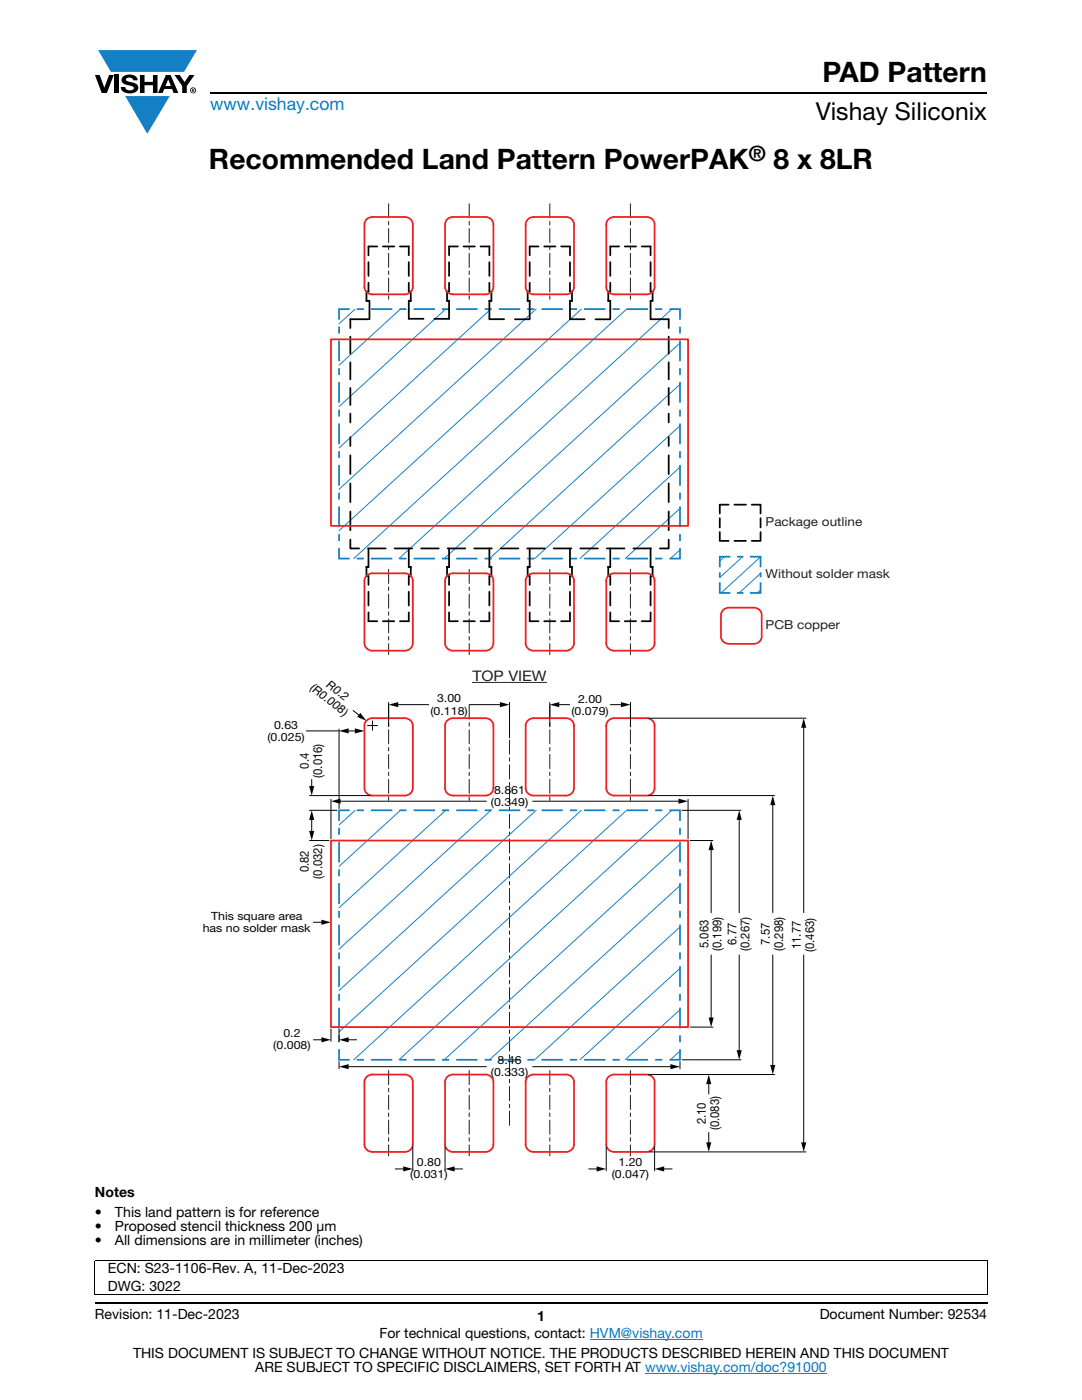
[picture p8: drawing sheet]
<svg xmlns="http://www.w3.org/2000/svg" width="216mm" height="279mm" viewBox="0 0 216 279" stroke-linecap="round" stroke-linejoin="round" font-family="sans-serif">
<g fill="#147fc3">
<path d="M19.6 10h19.7l-2.6 4.3h-1.1h-13.5z"/>
<path d="M25 19.2h8.9l-4.5 7.5z"/>
</g>
<g fill="#000">
<path d="M18.9 15h1l.9 2.5 1-2.5h.9l-1.4 3.6h-1zM22.9 15h.9v3.6h-.9zM24.6 15.3a2.1 2.1 0 0 1 2.8 .3l.1 .4h-.9a.79 .79 0 0 0-.7-.5 .79 .79 0 0 0-.8 .4l.3 .3 1 .2a1.08 1.08 0 0 1 1.2 1.1 1.08 1.08 0 0 1-1.1 1.1 1.73 1.73 0 0 1-2.4-1.2h.9a.96 .96 0 0 0 .8 .6 .96 .96 0 0 0 .9-.4 1.31 1.31 0 0 0-1.2-.6 1.03 1.03 0 0 1-1.1-.6 1.03 1.03 0 0 1 .2-1.1zM27.9 15h.9v1.3h1.7v-1.3h.9v3.6h-.9v-1.6h-1.7v1.6h-.9zM34.8 15h1.1l.9 1.4 1-1.4h1l-1.5 2.2v1.4h-.9v-1.4z"/>
<path d="M33.6 15.8l.5 1.4h-1.1zM33.1 15l-1.6 3.6h1l.3-.8h1.5l.3 .8h1l-1.6-3.6z"/>
<path d="M38.4 17.8h.2v.2h-.2zM38.3 17.7v.7h.1v-.3l.4 .3-.2-.3 .2-.2-.1-.2z"/>
<path d="M38.1 18a.46 .46 0 0 1 .9 0 .46 .46 0 0 1-.9 0zM37.9 18a.6 .6 0 0 0 1.2 0 .6 .6 0 0 0-1.2 0z"/>
</g>
<path d="M42 18.6h155M18.9 260h178.1" fill="none" stroke="#000" stroke-width=".36"/>
<path d="M117.7 267.3h22.5M128.7 274h36.3" fill="none" stroke="#007ec4" stroke-width=".2"/>
<path d="M18.9 251.5h178.1M18.9 258.4h178.1M18.9 251.6v6.7M197 251.6v6.7" fill="none" stroke="#000" stroke-width=".2"/>
<g fill="none" stroke="#231f20" stroke-width=".2" stroke-dasharray="2.8 .7 .7 .7">
<path d="M77.5 40.7v19.6M93.6 40.7v19.6M109.7 40.7v19.6M125.8 40.7v19.6M77.5 113.6v17.1M93.6 113.6v17.1M109.7 113.6v17.1M125.8 113.6v17.1M77.5 140.7v19.7M93.6 140.7v19.7M101.7 147.7v77M109.7 140.7v19.7"/>
<path d="M125.8 140.7v19.7M77.5 213.7v17M93.6 213.7v17M109.7 213.7v17M125.8 213.7v17"/>
</g>
<g fill="none" stroke="#147fc3" stroke-width=".2">
<path d="M70.9 61.7l-3.2 2.9M79.9 61.7l-12.2 11.2M88.9 61.7l-21.2 19.4M97.9 61.7l-30.2 27.7M107 61.7l-39.3 35.9M116 61.7l-48.3 44.2M125 61.7l-54.4 49.8M134.1 61.7l-54.5 49.8M135.7 68.5l-47.1 43M135.7 76.7l-38 34.8M135.7 85l-29 26.5M135.7 93.2l-20 18.3"/>
<path d="M135.7 101.5l-11 10M135.7 109.7l-1.9 1.8M144.6 111.1l-1 .9M148.2 111.1l-4.6 4.2M151.8 117.7l-.7 .6M151.8 114.4l-4.3 3.9M151.8 111.1l-7.9 7.2M70.9 161.7l-3.2 3M79.9 161.7l-12.2 11.2M88.9 161.7l-21.2 19.5M97.9 161.7l-30.2 27.7M107 161.7l-39.3 36"/>
<path d="M116 161.7l-48.3 44.2M125 161.7l-54.4 49.8M134.1 161.7l-54.5 49.8M135.7 168.5l-47.1 43M135.7 176.7l-38 34.8M135.7 185l-29 26.5M135.7 193.2l-20 18.3M135.7 201.5l-11 10M135.7 209.8l-1.9 1.7"/>
</g>
<path d="M69.8 61.7h-2.1v2.1M133.6 61.7h2.1v2.1M67.7 109.4v2.1h2.1M135.7 109.4v2.1h-2.1M143.6 116.2v2.1h2.1M145.7 111.1h-2.1v2.1M149.6 111.1h2.2v2.1M151.8 116.2v2.1h-2.2M69.8 161.7h-2.1v2.1M133.6 161.7h2.1v2.1M67.7 209.4v2.1h2.1M135.7 209.4v2.1h-2.1" fill="none" stroke="#147fc3" stroke-width=".35"/>
<path d="M67.7 65.2v2.1M132.1 61.7h-2.1M71.2 111.5h2.1M135.7 108v-2.1M67.7 165.2v2.1M132.1 161.7h-2.1M71.2 211.5h2.1M135.7 208v-2.1" fill="none" stroke="#147fc3" stroke-width=".35" stroke-dasharray="1.4 1.4" stroke-linecap="butt"/>
<path d="M129.3 61.7h-58.8M74 111.5h58.9M129.3 161.7h-58.8M74 211.5h58.9" fill="none" stroke="#147fc3" stroke-width=".35" stroke-dasharray="4.3 1.4 1.4 1.4" stroke-linecap="butt"/>
<path d="M67.7 67.9v40.8M135.7 105.2v-40.7M67.7 168v40.7M135.7 205.2v-40.7" fill="none" stroke="#147fc3" stroke-width=".35" stroke-dasharray="4.1 1.4 1.4 1.4" stroke-linecap="butt"/>
<path d="M143.6 114.2v1.5M151.8 115.2v-1.5" fill="none" stroke="#147fc3" stroke-width=".35" stroke-dasharray="1 1" stroke-linecap="butt"/>
<path d="M147 118.3h2M148.3 111.1h-1.9" fill="none" stroke="#147fc3" stroke-width=".35" stroke-dasharray="1.3 1.3" stroke-linecap="butt"/>
<g fill="none" stroke="#040503" stroke-width=".35">
<path d="M73.5 56.4v1.8M75.3 49.2h-1.8v1.7M79.8 49.2h1.8v1.7M81.6 56.4v1.8M89.6 56.4v1.8M91.4 49.2h-1.8v1.7M95.9 49.2h1.7v1.7M97.6 56.4v1.8M105.7 56.4v1.8M107.5 49.2h-1.8v1.7M112 49.2h1.7v1.7M113.7 56.4v1.8"/>
<path d="M121.8 56.4v1.8M123.5 49.2h-1.7v1.7M128 49.2h1.8v1.7M129.8 56.4v1.8M71.7 63.7h-1.8v1.8M71.8 63.7h1.7M73.7 60v1.8M73.7 61.9v1.8M81.6 60v1.8M81.6 61.9v1.7h2.9M86.7 63.6h2.9M89.6 60v1.8"/>
<path d="M89.6 61.9v1.7M97.6 60v1.8M97.6 61.9v1.7M97.7 63.7h2.9M102.7 63.7h3M105.7 60v1.8M105.7 61.9v1.7M113.7 63.7h3M113.7 60.1v1.7M113.7 61.9v1.8M118.8 63.7h3M121.8 60v1.8"/>
<path d="M121.8 61.9v1.7M129.8 61.9v1.8h1.8M129.8 60v1.8M131.7 63.7h1.7v1.8M69.9 82.5v1.8M69.9 87.2v1.8M133.4 82.5v1.8M133.4 87.2v1.8M69.9 107.7v1.8h1.8M73.5 109.5v1.7M73.5 111.4v1.7M73.5 115v1.7"/>
<path d="M81.6 109.5v1.7M81.6 111.4v1.7M81.6 115v1.7M89.6 109.5v1.7M89.6 111.4v1.7M89.6 115v1.7M97.6 109.5v1.7M97.6 111.4v1.7M97.6 115v1.7M105.7 109.5v1.7M105.7 111.4v1.7M105.7 115v1.7"/>
<path d="M113.7 109.5v1.7M113.7 111.4v1.7M113.7 115v1.7M121.8 109.5v1.7M121.8 111.4v1.7M121.8 115v1.7M129.8 109.5v1.7M129.8 111.4v1.7M129.8 115v1.7M133.4 107.7v1.8h-1.7M143.6 106.2v1.7h1.8M145.4 100.7h-1.8v1.8"/>
<path d="M150 100.7h1.8v1.8M151.8 106.2v1.7h-1.8M73.5 122.2v1.8h1.8M81.6 122.2v1.8h-1.8M89.6 122.2v1.8h1.8M97.6 122.2v1.8h-1.7M105.7 122.2v1.8h1.8M113.7 122.2v1.8h-1.7M121.8 122.2v1.8h1.7M129.8 122.2v1.8h-1.8"/>
</g>
<path d="M69.9 67.2v14.5M133.4 80.8v-14.5" fill="none" stroke="#040503" stroke-width=".35" stroke-dasharray="3.4 1.7"/>
<path d="M69.9 90.9v15.9M133.4 105.8v-15.9" fill="none" stroke="#040503" stroke-width=".35" stroke-dasharray="3.7 1.9"/>
<path d="M73.4 109.5h57.4" fill="none" stroke="#040503" stroke-width=".35" stroke-dasharray="3.5 1.8"/>
<g fill="none" stroke="#040503" stroke-width=".35" stroke-dasharray=".4 .4">
<path d="M73.5 58.2h-.4M82 58.2h-.4M89.6 58.2h-.4M98.1 58.2h-.5M105.7 58.2h-.4M114.1 58.2h-.4M121.8 58.2h-.4M130.2 58.2h-.4M73.1 60h.4M73.5 60h-.4M81.6 60h.4M89.2 60h.4"/>
<path d="M89.6 60h-.4M97.6 60h.5M105.3 60h.4M105.7 60h-.4M113.7 60h.4M121.4 60h.4M121.8 60h-.4M129.8 60h.4M73.1 115h.4M73.5 113.1h-.4M81.6 115h.4M81.6 113.1h.4"/>
<path d="M82 113.1h-.4M89.2 115h.4M89.6 113.1h-.4M97.6 115h.5M97.6 113.1h.5M98.1 113.1h-.5M105.3 115h.4M105.7 113.1h-.4M113.7 115h.4M113.7 113.1h.4M114.1 113.1h-.4M121.4 115h.4"/>
<path d="M121.8 113.1h-.4M129.8 115h.4M129.8 113.1h.4M130.2 113.1h-.4"/>
</g>
<g fill="none" stroke="#040503" stroke-width=".35" stroke-dasharray="1.8 1.8">
<path d="M73.1 60v-1.8M82 60v-1.8M89.2 60v-1.8M98.1 60v-1.8M105.3 60v-1.8M114.1 60v-1.8M121.4 60v-1.8M130.2 60v-1.8M73.1 113.1v1.9M82 113.1v1.9M89.2 113.1v1.9M98.1 113.1v1.9"/>
<path d="M105.3 113.1v1.9M114.1 113.1v1.9M121.4 113.1v1.9M130.2 113.1v1.9"/>
</g>
<g fill="none" stroke="#040503" stroke-width=".35" stroke-dasharray="2.7 1.4">
<path d="M73.5 52.3v3.4M81.6 52.3v3.4M89.6 52.3v3.4M97.6 52.3v3.4M105.7 52.3v3.4M113.7 52.3v3.4M121.8 52.3v3.4M129.8 52.3v3.4M73.5 118.1v3.4M81.6 118.1v3.4M89.6 118.1v3.4M97.6 118.1v3.4"/>
<path d="M105.7 118.1v3.4M113.7 118.1v3.4M121.8 118.1v3.4M129.8 118.1v3.4"/>
</g>
<path d="M78.7 49.2h-2.8M94.8 49.2h-2.9M110.8 49.2h-2.8M126.9 49.2h-2.8M76.4 124h2.8M92.5 124h2.8M108.6 124h2.8M124.7 124h2.8" fill="none" stroke="#040503" stroke-width=".35" stroke-dasharray="2.3 1.1"/>
<path d="M146.5 100.7h2.9M148.8 107.9h-2.8" fill="none" stroke="#040503" stroke-width=".35" stroke-dasharray="2.3 1.2"/>
<path d="M143.6 105.3v-2.4M151.8 103.4v2.3" fill="none" stroke="#040503" stroke-width=".35" stroke-dasharray="1.8 .9"/>
<g fill="none" stroke="#ee1f23" stroke-width=".35">
<path d="M73 43.9l.8-.5 .5-.1h6.5a1.56 1.56 0 0 1 1.6 1.5v12.5a1.53 1.53 0 0 1-1.6 1.4h-6.5a1.56 1.56 0 0 1-1.6-1.4v-12.5zM89.1 43.9l.8-.5 .5-.1h6.4a1.56 1.56 0 0 1 1.7 1.5v12.5a1.53 1.53 0 0 1-1.7 1.4h-6.4a1.56 1.56 0 0 1-1.6-1.4v-12.5zM105.2 43.9l.8-.5 .5-.1h6.4a1.56 1.56 0 0 1 1.6 1.5v12.5a1.53 1.53 0 0 1-1.6 1.4h-6.4a1.56 1.56 0 0 1-1.6-1.4v-12.5zM121.3 43.9l.8-.5 .5-.1h6.4a1.56 1.56 0 0 1 1.6 1.5v12.5a1.53 1.53 0 0 1-1.6 1.4h-6.4a1.56 1.56 0 0 1-1.6-1.4v-12.5zM66 67.7h71.3v37.3h-71.3zM73 115l.8-.5 .5-.1h6.5a1.56 1.56 0 0 1 1.6 1.5v12.5a1.53 1.53 0 0 1-1.6 1.5h-6.5a1.56 1.56 0 0 1-1.6-1.5v-12.5zM89.1 115l.8-.5 .5-.1h6.4a1.56 1.56 0 0 1 1.7 1.5v12.5a1.53 1.53 0 0 1-1.7 1.5h-6.4a1.56 1.56 0 0 1-1.6-1.5v-12.5zM105.2 115l.8-.5 .5-.1h6.4a1.56 1.56 0 0 1 1.6 1.5v12.5a1.53 1.53 0 0 1-1.6 1.5h-6.4a1.56 1.56 0 0 1-1.6-1.5v-12.5zM121.3 115l.8-.5 .5-.1h6.4a1.56 1.56 0 0 1 1.6 1.5v12.5a1.53 1.53 0 0 1-1.6 1.5h-6.4a1.56 1.56 0 0 1-1.6-1.5v-12.5zM144.2 121.9l.8-.6h.5h4.9a1.56 1.56 0 0 1 1.6 1.4v4.3a1.53 1.53 0 0 1-1.6 1.5h-4.9a1.56 1.56 0 0 1-1.6-1.5v-4.3zM73 143.9l.8-.5 .5-.1h6.5a1.56 1.56 0 0 1 1.6 1.5v12.5a1.53 1.53 0 0 1-1.6 1.5h-6.5a1.56 1.56 0 0 1-1.6-1.5v-12.5zM89.1 143.9l.8-.5 .5-.1h6.4a1.56 1.56 0 0 1 1.7 1.5v12.5a1.53 1.53 0 0 1-1.7 1.5h-6.4a1.56 1.56 0 0 1-1.6-1.5v-12.5z"/>
<path d="M105.2 143.9l.8-.5 .5-.1h6.4a1.56 1.56 0 0 1 1.6 1.5v12.5a1.53 1.53 0 0 1-1.6 1.5h-6.4a1.56 1.56 0 0 1-1.6-1.5v-12.5zM121.3 143.9l.8-.5 .5-.1h6.4a1.56 1.56 0 0 1 1.6 1.5v12.5a1.53 1.53 0 0 1-1.6 1.5h-6.4a1.56 1.56 0 0 1-1.6-1.5v-12.5zM66 167.7h71.3v37.3h-71.3zM73 215l.8-.5 .5-.1h6.5a1.56 1.56 0 0 1 1.6 1.5v12.5a1.53 1.53 0 0 1-1.6 1.5h-6.5a1.56 1.56 0 0 1-1.6-1.5v-12.5zM89.1 215l.8-.5 .5-.1h6.4a1.56 1.56 0 0 1 1.7 1.5v12.5a1.53 1.53 0 0 1-1.7 1.5h-6.4a1.56 1.56 0 0 1-1.6-1.5v-12.5zM105.2 215l.8-.5 .5-.1h6.4a1.56 1.56 0 0 1 1.6 1.5v12.5a1.53 1.53 0 0 1-1.6 1.5h-6.4a1.56 1.56 0 0 1-1.6-1.5v-12.5zM121.3 215l.8-.5 .5-.1h6.4a1.56 1.56 0 0 1 1.6 1.5v12.5a1.53 1.53 0 0 1-1.6 1.5h-6.4a1.56 1.56 0 0 1-1.6-1.5v-12.5z"/>
</g>
<path d="M141.4 216v2.3" fill="none" stroke="#040503" stroke-width=".2" stroke-dasharray="6.4 3.2"/>
<path d="M141.4 214.4l.5 2h-1z" fill="#040503"/>
<path d="M141.4 228.3v-2.3" fill="none" stroke="#040503" stroke-width=".2" stroke-dasharray="6.4 3.2"/>
<path d="M140.9 228h1l-.5 1.9z" fill="#040503"/>
<path d="M121 228.9v4.8M130.6 228.9v4.8M132.2 233.3h1.9" fill="none" stroke="#040503" stroke-width=".2" stroke-dasharray="6.4 3.2"/>
<path d="M130.6 233.3l1.9-.5v1z" fill="#040503"/>
<path d="M119.4 233.3h-1.9" fill="none" stroke="#040503" stroke-width=".2" stroke-dasharray="6.4 3.2"/>
<path d="M119.1 232.8l1.9 .5-1.9 .5z" fill="#040503"/>
<path d="M82.4 228.9v4.8M88.8 228.9v4.8" fill="none" stroke="#040503" stroke-width=".2" stroke-dasharray="6.4 3.2"/>
<path d="M109.7 140.2v4.8M111.2 140.6h2.5M125.8 140.2v4.8" fill="none" stroke="#040503" stroke-width=".2"/>
<path d="M109.7 140.6l1.9-.5v1z" fill="#040503"/>
<path d="M121.8 140.6h2.4" fill="none" stroke="#040503" stroke-width=".2"/>
<path d="M123.9 140.1l1.9 .5-1.9 .5z" fill="#040503"/>
<path d="M77.5 140.2v4.8M79.1 140.6h6.4M101.7 140.2v7" fill="none" stroke="#040503" stroke-width=".2"/>
<path d="M77.5 140.6l2-.5v1z" fill="#040503"/>
<path d="M93.7 140.6h6.4" fill="none" stroke="#040503" stroke-width=".2"/>
<path d="M99.8 140.1l1.9 .5-1.9 .5z" fill="#040503"/>
<path d="M62.5 184.1h2" fill="none" stroke="#040503" stroke-width=".2"/>
<path d="M64.1 183.5l1.9 .6-1.9 .5z" fill="#040503"/>
<path d="M61.8 158.8h12.1M73.3 144.8h2M74.3 143.9v1.8M67.7 211.9v1.4M69.2 212.9h27.9M135.7 211.9v1.4" fill="none" stroke="#040503" stroke-width=".2"/>
<path d="M67.7 212.9l1.9-.5v1z" fill="#040503"/>
<path d="M106.3 212.9h27.8" fill="none" stroke="#040503" stroke-width=".2"/>
<path d="M133.8 212.4l1.9 .5-1.9 .5z" fill="#040503"/>
<path d="M66 159.5v7.9M67.6 159.9h29.5M137.3 159.5v7.9" fill="none" stroke="#040503" stroke-width=".2"/>
<path d="M66 159.9l2-.5v1z" fill="#040503"/>
<path d="M106.3 159.9h29.4" fill="none" stroke="#040503" stroke-width=".2"/>
<path d="M135.4 159.4l1.9 .5-1.9 .5z" fill="#040503"/>
<path d="M66 205.3v2.5M67.7 205.3v2.5M69.2 207.5h2" fill="none" stroke="#040503" stroke-width=".2"/>
<path d="M67.7 207.5l1.9-.5v1z" fill="#040503"/>
<path d="M62.5 207.5h2" fill="none" stroke="#040503" stroke-width=".2"/>
<path d="M64.1 207l1.9 .5-1.9 .5z" fill="#040503"/>
<path d="M94.3 136.2h14.8z" fill="none" stroke="#231f20" stroke-width=".2"/>
<path d="M129.4 143.3h31.4M160.4 190.6v37.7M129.5 229.9h31.3" fill="none" stroke="#040503" stroke-width=".2"/>
<path d="M159.9 228h1l-.5 1.9z" fill="#040503"/>
<path d="M160.4 144.9v37.2" fill="none" stroke="#040503" stroke-width=".2"/>
<path d="M160.4 143.3l.5 1.9h-1z" fill="#040503"/>
<path d="M129.4 158.8h25.1M154.2 160.3v21.8M129.3 214.4h25.2" fill="none" stroke="#040503" stroke-width=".2"/>
<path d="M154.2 158.8l.5 1.9h-1z" fill="#040503"/>
<path d="M154.2 190.6v22.3" fill="none" stroke="#040503" stroke-width=".2"/>
<path d="M153.7 212.5h1l-.5 1.9z" fill="#040503"/>
<path d="M136.1 161.7h11.7M147.5 163.3v18.8M136.1 211.5h11.7" fill="none" stroke="#040503" stroke-width=".2"/>
<path d="M147.5 161.7l.5 1.9h-1z" fill="#040503"/>
<path d="M147.5 190.6v19.3" fill="none" stroke="#040503" stroke-width=".2"/>
<path d="M147 209.6h1l-.5 1.9z" fill="#040503"/>
<path d="M137.7 167.7h4.6M141.9 190.6v12.8M137.7 205h4.6" fill="none" stroke="#040503" stroke-width=".2"/>
<path d="M141.4 203.1h1l-.5 1.9z" fill="#040503"/>
<path d="M141.9 169.3v12.8" fill="none" stroke="#040503" stroke-width=".2"/>
<path d="M141.9 167.7l.5 2h-1z" fill="#040503"/>
<path d="M90.4 233.3h1.9" fill="none" stroke="#040503" stroke-width=".2" stroke-dasharray="6.4 3.2"/>
<path d="M88.8 233.3l1.9-.5v1z" fill="#040503"/>
<path d="M80.8 233.3h-1.9" fill="none" stroke="#040503" stroke-width=".2" stroke-dasharray="6.4 3.2"/>
<path d="M80.5 232.8l1.9 .5-1.9 .5z" fill="#040503"/>
<path d="M61.8 161.7h5.5M61.8 167.7h3.8M62.2 163.3v2.9" fill="none" stroke="#040503" stroke-width=".2"/>
<g fill="#040503">
<path d="M62.2 161.7l.5 1.9h-1z"/>
<path d="M61.7 165.8h1l-.5 1.9z"/>
</g>
<path d="M62.2 155.6v1.6" fill="none" stroke="#040503" stroke-width=".2"/>
<path d="M61.7 156.9h1l-.5 1.9z" fill="#040503"/>
<path d="M67.7 145.5v15.8M69.2 145.9h2" fill="none" stroke="#040503" stroke-width=".2"/>
<g fill="#040503">
<path d="M70.8 145.4l1.9 .5-1.9 .5z"/>
<path d="M67.7 145.9l1.9-.5v1z"/>
</g>
<path d="M61.1 145.9h6.6M70.5 141.8l1.4 1.1" fill="none" stroke="#040503" stroke-width=".2"/>
<path d="M71.9 142.3l1.2 1.5-1.8-.7z" fill="#040503"/>
<g font-size="5.6">
<text x="164.1" y="16.4">PAD Pattern</text>
<text x="41.7" y="33.8">Recommended Land Pattern PowerPAK</text>
<text x="154.4" y="33.8">8 x 8LR</text>
</g>
<text font-size="4.9" x="162.8" y="24">Vishay Siliconix</text>
<text font-size="4.2" x="149.4" y="32.1">®</text>
<text font-size="3.5" fill="#007ec4" x="42" y="21.9">www.vishay.com</text>
<text font-size="2.9" fill="#231f20" x="94.3" y="135.9">TOP VIEW</text>
<g font-size="2.8">
<text x="18.9" y="239">Notes</text>
<text x="18.9" y="242.8">•</text>
<text x="18.9" y="245.7">•</text>
<text x="22.9" y="242.8">This land pattern is for reference</text>
<text x="22.9" y="245.7">Proposed stencil thickness 200 μm</text>
<text x="18.9" y="248.5">•</text>
<text x="22.9" y="248.5">All dimensions are in millimeter (inches)</text>
<text x="21.5" y="254.1">ECN: S23-1106-Rev. A, 11-Dec-2023</text>
<text x="21.5" y="257.7">DWG: 3022</text>
<text x="18.9" y="263.3">Revision: 11-Dec-2023</text>
<text x="107.2" y="263.6">1</text>
<text x="163.6" y="263.3">Document Number: 92534</text>
<text x="75.7" y="267.1">For technical questions, contact: HVM@vishay.com</text>
<text x="26.5" y="271">THIS DOCUMENT IS SUBJECT TO CHANGE WITHOUT NOTICE. THE PRODUCTS DESCRIBED HEREIN AND THIS DOCUMENT</text>
<text x="50.9" y="273.8">ARE SUBJECT TO SPECIFIC DISCLAIMERS, SET FORTH AT www.vishay.com/doc?91000</text>
</g>
<g font-size="2.5" fill="#231f20">
<text x="152.8" y="105">Package outline</text>
<text x="152.8" y="115.4">Without solder mask</text>
<text x="152.8" y="125.6">PCB copper</text>
</g>
<g font-size="2.5" fill="#040503">
<text x="61.6" y="153.4" transform="rotate(-90 61.6 153.4)">0.4</text>
<text x="64.3" y="155.2" transform="rotate(-90 64.3 155.2)">(0.016)</text>
<text x="61.6" y="174.1" transform="rotate(-90 61.6 174.1)">0.82</text>
<text x="64.3" y="175.3" transform="rotate(-90 64.3 175.3)">(0.032)</text>
<text x="141.3" y="189.2" transform="rotate(-90 141.3 189.2)">5.063</text>
<text x="144" y="189.8" transform="rotate(-90 144 189.8)">(0.199)</text>
<text x="146.9" y="188.6" transform="rotate(-90 146.9 188.6)">6.77</text>
<text x="149.6" y="189.8" transform="rotate(-90 149.6 189.8)">(0.267)</text>
<text x="153.6" y="188.6" transform="rotate(-90 153.6 188.6)">7.57</text>
<text x="156.3" y="189.8" transform="rotate(-90 156.3 189.8)">(0.298)</text>
<text x="159.8" y="189.4" transform="rotate(-90 159.8 189.4)">11.77</text>
<text x="162.5" y="190" transform="rotate(-90 162.5 190)">(0.463)</text>
<text x="140.9" y="224.4" transform="rotate(-90 140.9 224.4)">2.10</text>
<text x="143.5" y="225.6" transform="rotate(-90 143.5 225.6)">(0.083)</text>
</g>
<g font-size="2.3" fill="#040503">
<text x="61.7" y="137.6" transform="rotate(38 61.7 137.6)">(R0.008)</text>
<text x="64.9" y="136.9" transform="rotate(38 64.9 136.9)">R0.2</text>
<text x="85.9" y="142.6">(0.118)</text>
<text x="87.2" y="140.2">3.00</text>
<text x="114" y="142.6">(0.079)</text>
<text x="115.3" y="140.2">2.00</text>
<text x="53.4" y="147.9">(0.025)</text>
<text x="54.7" y="145.5">0.63</text>
<text x="97.9" y="160.8">(0.349)</text>
<text x="98.6" y="158.4">8.861</text>
<text x="40.4" y="186">has no solder mask</text>
<text x="42.1" y="183.5">This square area</text>
<text x="54.5" y="209.4">(0.008)</text>
<text x="56.5" y="207">0.2</text>
<text x="97.9" y="214.8">(0.333)</text>
<text x="99.3" y="212.4">8.46</text>
<text x="83.2" y="232.8">0.80</text>
<text x="123.4" y="232.8">1.20</text>
<text x="81.9" y="235.2">(0.031)</text>
<text x="122.1" y="235.2">(0.047)</text>
</g>
</svg>
